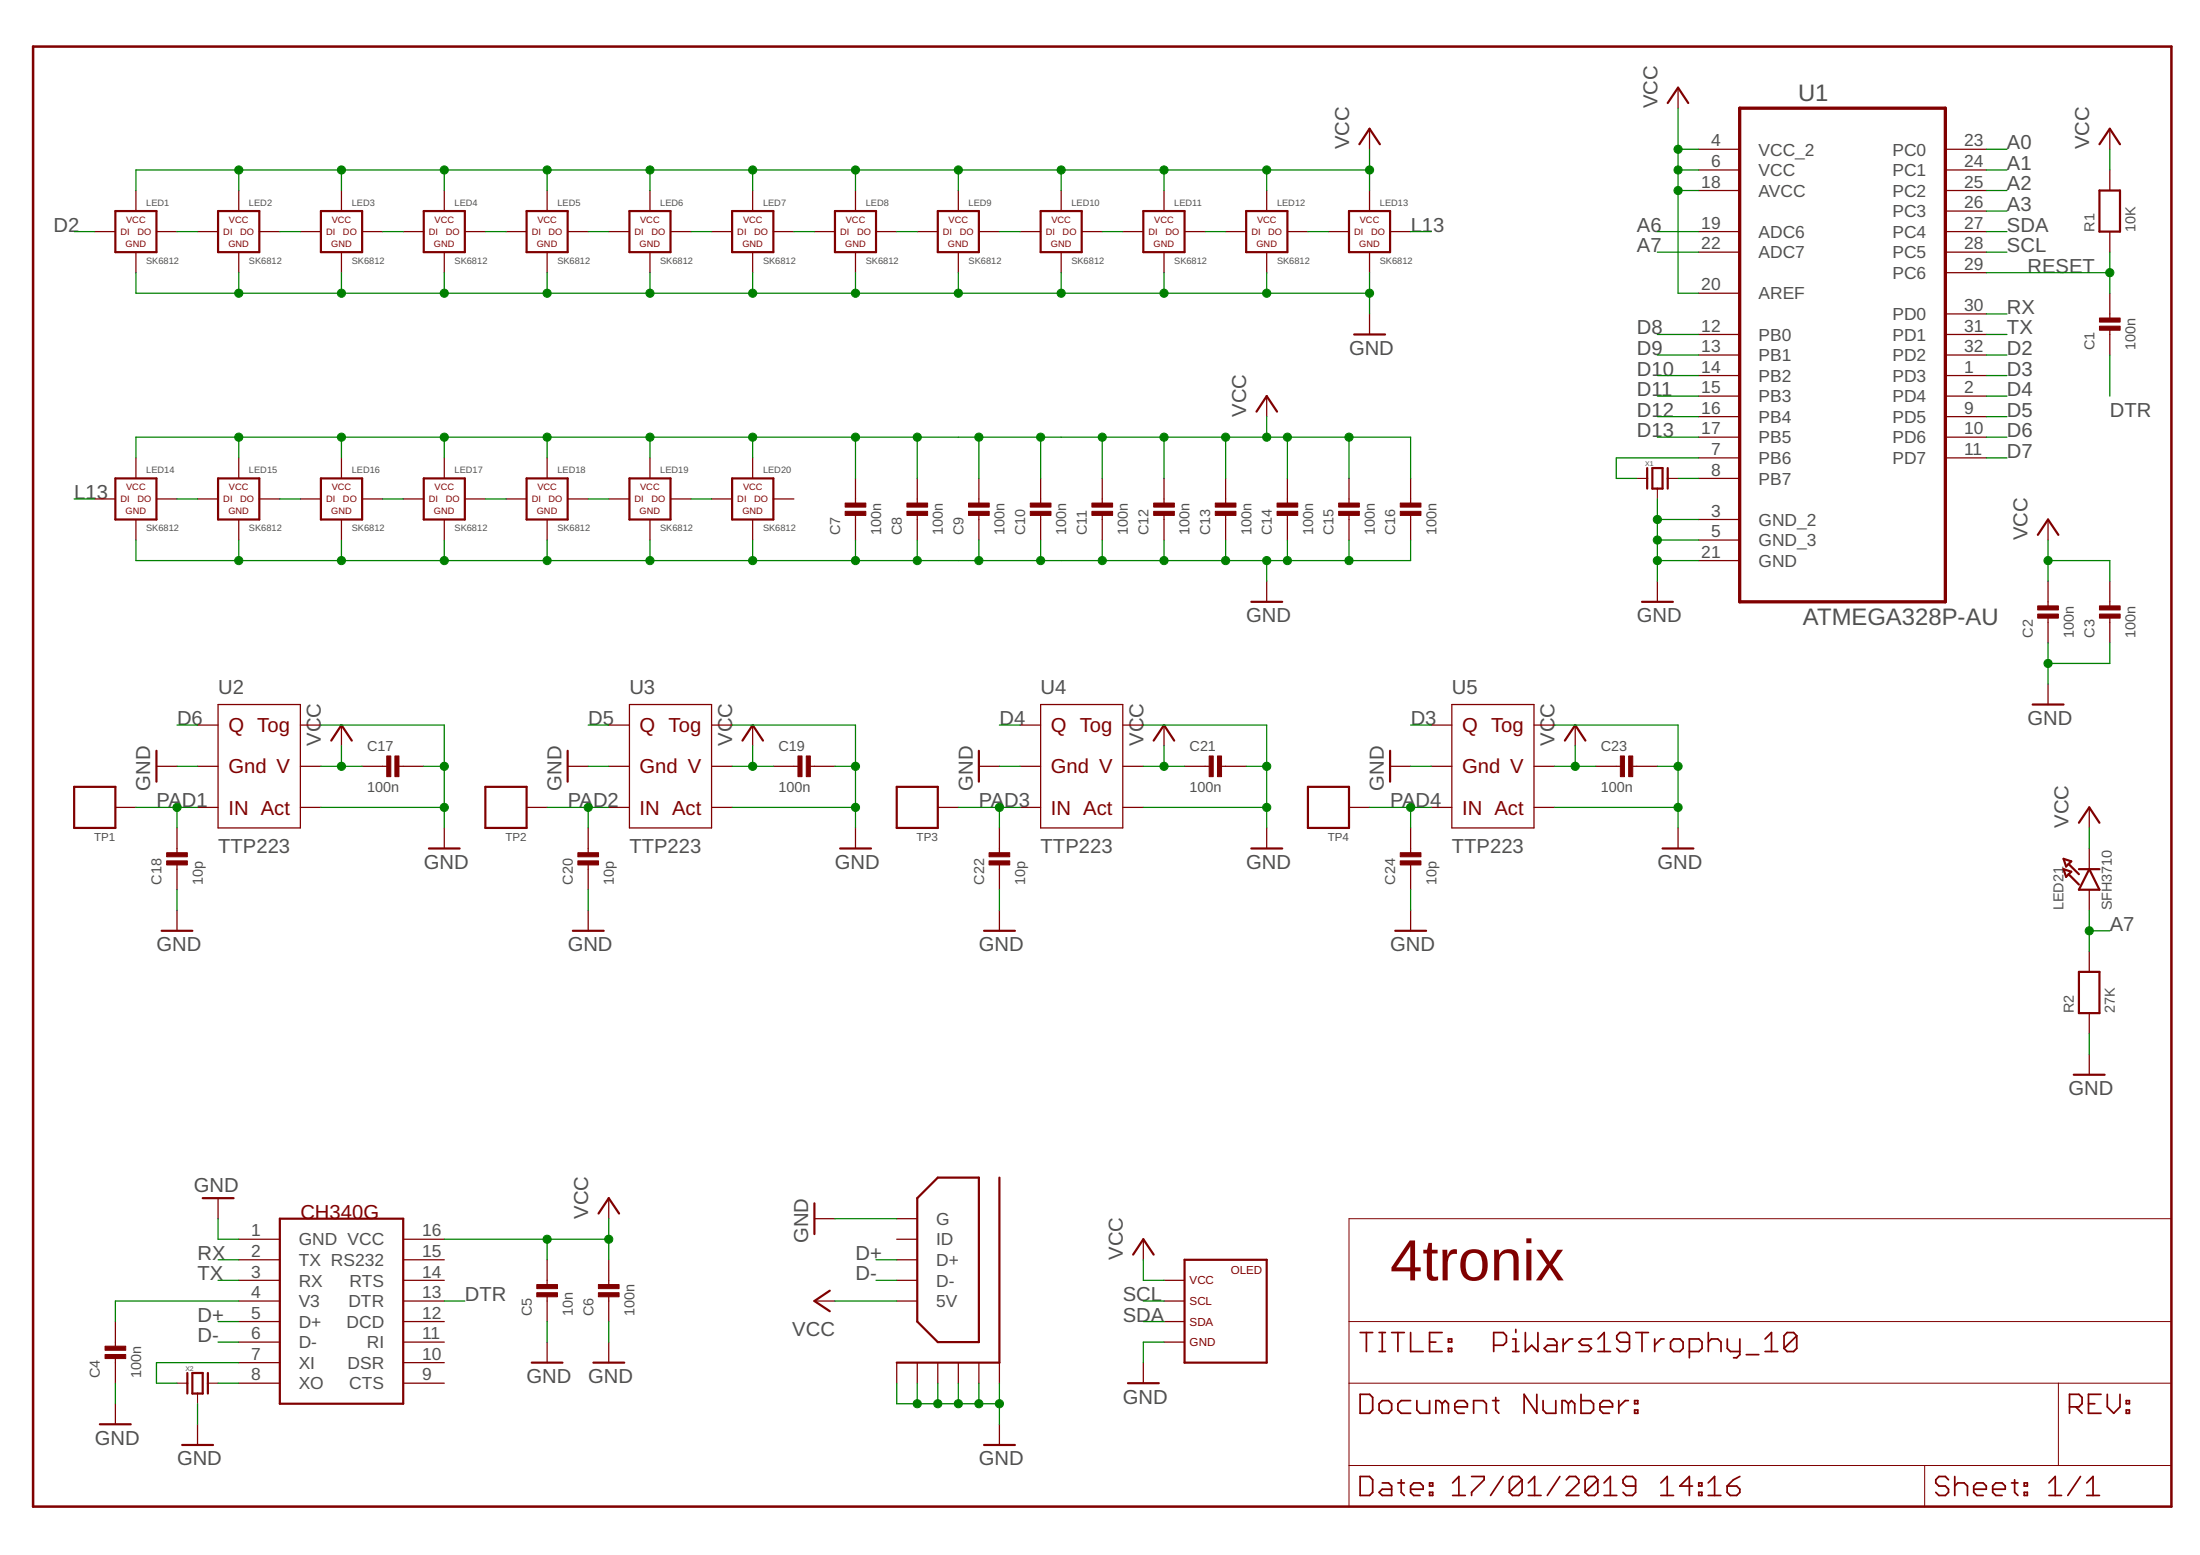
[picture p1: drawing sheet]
<svg xmlns="http://www.w3.org/2000/svg" width="297mm" height="210mm" viewBox="0 0 297 210" stroke-linecap="round" stroke-linejoin="round" font-family="sans-serif">
<path d="M4.5 6.3h288.7v197.1h-288.7z" fill="none" stroke="#800000" stroke-width=".34"/>
<path d="M182.1 164.5h111.1v38.9h-111.1zM182.1 178.4h111.1M182.1 186.7h111.1M182.1 197.8h111.1M259.9 197.8v5.6M277.9 186.7v11.1" fill="none" stroke="#800000" stroke-width=".14"/>
<g fill="none" stroke="#800000" stroke-width=".23">
<path d="M183.6 179.9h1.7M184.5 179.9v2.5M186.2 179.9h.8M186.6 179.9v2.5M187.9 179.9h1.7M188.7 179.9v2.5M190.5 179.9v2.5h1.7M194.7 179.9h-1.7v2.5h1.7M204.7 179.5v.4M206 179.9v2.5l.8-.8 .8 .8v-2.5M220.9 179.9h1.7M221.7 179.9v2.5"/>
<path d="M230.7 179.9v2.5M183.6 188.2h1.3l.4 .4v1.7l-.4 .5h-1.3zM183.6 199.3h1.3l.4 .4v1.7l-.4 .5h-1.3zM186.2 189.5l.4-.4h.9l.4 .4v.8l-.4 .5h-.9l-.4-.5zM186.2 182.4h.8M189.2 199.7v1.7l.4 .5M190.5 189.1h-1.3l-.5 .4v.8l.5 .5h1.3M191.3 189.1v1.2l.4 .5h1.3v-1.7M193 181.2h.9M194.7 189.5l-.4-.4h-.4v1.7M194.7 189.5l.4-.4 .5 .4v1.3M194.7 189.5v1.3"/>
<path d="M195.6 182h.4v.4h-.4zM195.6 180.7h.4v.5h-.4zM196.4 189.9h1.7v-.4l-.4-.4h-.9l-.4 .4v.8l.4 .5h.9M198.7 199.3h1.7v.4l-1.7 1.7v.5M199 190.8v-1.7h1.3l.4 .4v1.3M201.5 189.1h.9M201.7 181.6h1.3l.4-.4v-.9l-.4-.4h-1.3v2.5M202 188.6v1.7l.4 .5M202.9 199.3l-1.6 2.6M204.2 182.4h.9M204.2 180.7h.5v1.7M205.5 199.7v1.7l-.4 .5h-.9l-.4-.5"/>
<path d="M205.5 199.7l-.4-.4h-.9l-.4 .4v1.7M205.5 199.7l-1.7 1.7M207.5 188.2v2.6l-1.7-2.6v2.6M208.3 189.1v1.2l.5 .5h1.3v-1.7M208.9 180.7h.9l.4 .5v1.2h-1.3l-.4-.4 .4-.4h1.3M210.6 199.3l-1.7 2.6M211.1 180.7v1.7M211.5 199.7l.4-.4h.8l.5 .4v.5l-1.7 1.7h1.7M211.8 189.5l-.5-.4h-.4v1.7M211.8 189.5v1.3M211.8 189.5l.4-.4 .4 .4v1.3M212.3 180.7h-.4l-.8 .9"/>
<path d="M213.5 188.2v2.6h1.2l.5-.5v-.8l-.5-.4h-1.2M214.9 180.7h-1.3l-.4 .5 .4 .4h.9l.4 .4-.4 .4h-1.3M215.7 199.7v1.7l-.4 .5h-.8l-.5-.5M215.7 199.7l-.4-.4h-.8l-.5 .4v1.7M215.7 199.7l-1.7 1.7M215.8 182.4h1.6M215.8 180.7l.8-.8v2.5M216 189.9h1.7v-.4l-.4-.4h-.8l-.5 .4v.8l.5 .5h.8M218.6 189.1v1.7M219.9 189.1h-.5l-.8 .8M220 181.2h-1.3l-.4-.5v-.4l.4-.4h.9l.4 .4v1.7l-.4 .4h-.9l-.4-.4M220.7 190.3h.4v.5h-.4z"/>
<path d="M220.7 189.1h.4v.4h-.4zM223.4 180.7v1.7M224.7 180.7h-.4l-.9 .9M225.6 181.2l.4-.5h.8l.4 .5v.8l-.4 .4h-.8l-.4-.4zM228.1 182.4h1.3l.4-.4v-.8l-.4-.5h-1.3v2.6M230.7 181.2l.4-.5h.8l.5 .5v1.2M233.2 180.7v1.3l.4 .4h1.3M234.9 199.3l-.9 .4-.8 .9M234.9 180.7v2.2l-.4 .4h-.4M235.8 182.9h1.7M238.3 182.4h1.7M238.3 180.7l.9-.8v2.5"/>
<path d="M242.6 180.3l-.4-.4h-.9l-.4 .4v1.7M242.6 180.3v1.7l-.4 .4h-.9l-.4-.4M242.6 180.3l-1.7 1.7M263.1 199.7l-.4-.4h-.9l-.4 .4v.5l.4 .4h.9l.4 .4v.4l-.4 .5h-.9l-.4-.5M263.9 199.3v2.6M272 199.7v1.7l.5 .5M279.4 189.9h1.3l.4-.4v-.9l-.4-.4h-1.3v2.6M280.3 189.9l.8 .9M280.9 199.3l-1.7 2.6M282 189.5h.8M283.7 188.2h-1.7v2.6h1.7M284.5 188.2v1.7l.9 .9 .8-.9v-1.7"/>
<path d="M287.1 190.3h.4v.5h-.4zM287.1 189.1h.4v.4h-.4zM186.6 200.2h.9l.4 .4v1.3h-1.3l-.4-.5 .4-.4h1.3M188.7 200.2h.9M190.5 201h1.7v-.4l-.5-.4h-.8l-.4 .4v.8l.4 .5h.8M193 201.4h.4v.5h-.4zM193 200.2h.4v.4h-.4zM196.1 201.9h1.7M196.1 200.2l.9-.9v2.6M206.4 201.9h1.7M206.4 200.2l.8-.9v2.6M216.6 201.9h1.7"/>
<path d="M216.6 200.2l.8-.9v2.6M220.8 200.6h-1.2l-.5-.4v-.5l.5-.4h.8l.4 .4v1.7l-.4 .5h-.8l-.5-.5M224.2 201.9h1.8M224.2 200.2l.9-.9v2.6M228.5 200.6h-1.7l1.3-1.3v2.6M229.4 201.4h.4v.5h-.4zM229.4 200.2h.4v.4h-.4zM230.6 201.9h1.7M230.6 200.2l.9-.9v2.6M233.2 200.6h1.3l.4 .4v.4l-.4 .5h-.9l-.4-.5zM263.9 200.6l.5-.4h.8l.4 .4v1.3M266.5 201h1.7v-.4l-.4-.4h-.9l-.4 .4v.8l.4 .5h.9"/>
<path d="M269 201h1.7v-.4l-.4-.4h-.8l-.5 .4v.8l.5 .5h.8M271.6 200.2h.9M273.3 201.4h.4v.5h-.4zM273.3 200.2h.4v.4h-.4zM276.6 201.9h1.7M276.6 200.2l.9-.9v2.6M281.7 201.9h1.8M281.7 200.2l.9-.9v2.6"/>
</g>
<g fill="none" stroke="#800000" stroke-width=".3">
<path d="M183.5 19.5l1.4-2.1 1.4 2.1M225.2 13.9l1.4-2.1 1.3 2.1M283.5 19.5l1.4-2.1 1.3 2.1M15.6 28.5h5.5v5.5h-5.5zM29.4 28.5h5.6v5.5h-5.6zM43.3 28.5h5.6v5.5h-5.6zM57.2 28.5h5.6v5.5h-5.6zM71.1 28.5h5.5v5.5h-5.5zM85 28.5h5.5v5.5h-5.5zM98.8 28.5h5.6v5.5h-5.6zM112.7 28.5h5.6v5.5h-5.6zM126.6 28.5h5.6v5.5h-5.6z"/>
<path d="M140.5 28.5h5.5v5.5h-5.5zM154.4 28.5h5.5v5.5h-5.5zM168.3 28.5h5.5v5.5h-5.5zM182.1 28.5h5.6v5.5h-5.6zM283.5 25.7h2.7v5.6h-2.7zM169.7 55.6l1.3-2.1 1.4 2.1M182.8 45.1h4.2M15.6 64.6h5.5v5.5h-5.5zM29.4 64.6h5.6v5.5h-5.6zM43.3 64.6h5.6v5.5h-5.6zM57.2 64.6h5.6v5.5h-5.6zM71.1 64.6h5.5v5.5h-5.5z"/>
<path d="M85 64.6h5.5v5.5h-5.5zM98.8 64.6h5.6v5.5h-5.6zM222.4 63.2v2.8M223.1 63.2h1.4v2.8h-1.4zM225.2 63.2v2.8M275.1 72.2l1.4-2.1 1.4 2.1M44.7 100l1.4-2.1 1.4 2.1M100.2 100l1.4-2.1 1.4 2.1M155.8 100l1.4-2.1 1.3 2.1M169 81.2h4.1M211.3 100l1.4-2.1 1.4 2.1M221.7 81.2h4.2"/>
<path d="M274.4 95.1h4.2M10 106.2h5.6v5.6h-5.6zM21.1 101.3v4.2M57.9 114.5h4.2M65.5 106.2h5.6v5.6h-5.6zM76.6 101.3v4.2M113.4 114.5h4.2M121.1 106.2h5.5v5.6h-5.5zM132.2 101.3v4.2M169 114.5h4.1M176.6 106.2h5.5v5.6h-5.5zM187.7 101.3v4.2"/>
<path d="M224.5 114.5h4.1M278.6 117.3l1.1 .4-.7 .7zM278.6 115.9l1.1 .4-.7 .7zM279.3 116.6l1.4 1.4M279.3 118l1.4 1.4M280.7 117.3h2.8M280.7 111.1l1.4-2.1 1.4 2.1M282.1 117.3l1.4 2.8h-2.8zM21.8 125.6h4.2M77.3 125.6h4.2M132.9 125.6h4.1M188.4 125.6h4.2"/>
<path d="M280.7 131.2h2.8v5.6h-2.8zM126.6 159h5.6v22.2h-5.6l-2.8-2.8v-16.7zM134.9 159v24.9h-13.8M280 145.1h4.2M27.4 161.7h4.1M37.8 164.5h16.6v25h-16.6zM80.8 163.8l1.4-2.1 1.4 2.1M110 162.4v4.2M112 174.2l-2 1.4 2 1.4M153 169.4l1.4-2.1 1.4 2.1M159.9 170.1h11.1v13.8h-11.1zM13.5 192.3h4.2"/>
<path d="M24.6 195.1h4.2M25.3 185.3v2.8M26 185.3h1.4v2.8h-1.4zM28.1 185.3v2.8M71.8 183.9h4.1M80.1 183.9h4.2M132.9 195.1h4.1M152.3 186.7h4.2"/>
</g>
<g fill="none" stroke="#800000" stroke-width=".17">
<path d="M184.9 17.4v2.8M226.6 11.8v2.8M284.9 17.4v2.8M12.8 31.3h2.8M18.4 25.7v2.8M18.4 34v2.8M21.1 31.3h2.8M26.7 31.3h2.7M32.2 25.7v2.8M32.2 34v2.8M35 31.3h2.8M40.6 31.3h2.7"/>
<path d="M46.1 25.7v2.8M46.1 34v2.8M48.9 31.3h2.8M54.4 31.3h2.8M60 25.7v2.8M60 34v2.8M62.8 31.3h2.7M68.3 31.3h2.8M73.9 25.7v2.8M73.9 34v2.8M76.6 31.3h2.8M82.2 31.3h2.8"/>
<path d="M87.8 25.7v2.8M87.8 34v2.8M90.5 31.3h2.8M96.1 31.3h2.7M101.6 25.7v2.8M101.6 34v2.8M104.4 31.3h2.8M110 31.3h2.7M115.5 25.7v2.8M115.5 34v2.8M118.3 31.3h2.8M123.8 31.3h2.8"/>
<path d="M129.4 25.7v2.8M129.4 34v2.8M132.2 31.3h2.7M137.7 31.3h2.8M143.3 25.7v2.8M143.3 34v2.8M146 31.3h2.8M151.6 31.3h2.8M157.2 25.7v2.8M157.2 34v2.8M159.9 31.3h2.8M165.5 31.3h2.8"/>
<path d="M171 25.7v2.8M171 34v2.8M173.8 31.3h2.8M179.4 31.3h2.7M184.9 25.7v2.8M184.9 34v2.8M187.7 31.3h2.8M229.3 20.2h5.6M229.3 22.9h5.6M229.3 25.7h5.6M229.3 31.3h5.6M229.3 34h5.6"/>
<path d="M229.3 39.6h5.6M262.7 20.2h5.5M262.7 22.9h5.5M262.7 25.7h5.5M262.7 31.3h5.5M262.7 34h5.5M262.7 28.5h5.5M262.7 36.8h5.5M284.9 22.9v2.8M284.9 31.3v2.7M284.9 39.6v3.3M171 53.5v2.7"/>
<path d="M184.9 42.4v2.7M229.3 45.1h5.6M229.3 47.9h5.6M229.3 50.7h5.6M229.3 53.5h5.6M229.3 56.2h5.6M229.3 59h5.6M262.7 45.1h5.5M262.7 47.9h5.5M262.7 50.7h5.5M262.7 53.5h5.5M262.7 56.2h5.5"/>
<path d="M262.7 59h5.5M262.7 42.4h5.5M284.9 44.6v3.3M12.8 67.4h2.8M18.4 61.8v2.8M18.4 70.1v2.8M21.1 67.4h2.8M26.7 67.4h2.7M32.2 61.8v2.8M32.2 70.1v2.8M35 67.4h2.8M40.6 67.4h2.7"/>
<path d="M46.1 61.8v2.8M46.1 70.1v2.8M48.9 67.4h2.8M54.4 67.4h2.8M60 61.8v2.8M60 70.1v2.8M62.8 67.4h2.7M68.3 67.4h2.8M73.9 61.8v2.8M73.9 70.1v2.8M76.6 67.4h2.8M82.2 67.4h2.8"/>
<path d="M87.8 61.8v2.8M87.8 70.1v2.8M90.5 67.4h2.8M96.1 67.4h2.7M101.6 61.8v2.8M101.6 70.1v2.8M104.4 67.4h2.8M115.5 64.6v3.3M115.5 69.6v3.3M123.8 64.6v3.3M123.8 69.6v3.3M132.2 64.6v3.3"/>
<path d="M132.2 69.6v3.3M140.5 64.6v3.3M140.5 69.6v3.3M148.8 64.6v3.3M148.8 69.6v3.3M157.2 64.6v3.3M157.2 69.6v3.3M165.5 64.6v3.3M165.5 69.6v3.3M171 78.4v2.8M173.8 64.6v3.3M173.8 69.6v3.3"/>
<path d="M182.1 64.6v3.3M182.1 69.6v3.3M190.5 64.6v3.3M190.5 69.6v3.3M223.8 78.4v2.8M229.3 61.8h5.6M229.3 64.6h5.6M229.3 70.1h5.6M229.3 72.9h5.6M229.3 75.7h5.6M262.7 61.8h5.5M276.5 70.1v2.8"/>
<path d="M276.5 78.4v3.4M284.9 78.4v3.4M26.7 97.9h2.7M29.4 95.1h11.2v16.7h-11.2zM40.6 97.9h2.7M46.1 97.9v2.8M82.2 97.9h2.8M85 95.1h11.1v16.7h-11.1zM96.1 97.9h2.7M101.6 97.9v2.8M137.7 97.9h2.8M140.5 95.1h11.1v16.7h-11.1z"/>
<path d="M151.6 97.9h2.8M157.2 97.9v2.8M193.3 97.9h2.7M196 95.1h11.1v16.7h-11.1zM207.1 97.9h2.8M212.7 97.9v2.8M276.5 83.5v3.3M276.5 92.3v2.8M284.9 83.5v3.3M15.6 109h2.8M21.1 103.4h2.8M23.9 111.8v3.3"/>
<path d="M23.9 116.8v3.3M26.7 103.4h2.7M26.7 109h2.7M40.6 103.4h2.7M40.6 109h2.7M48.9 103.4h3.3M53.9 103.4h3.3M60 111.8v2.7M71.1 109h2.8M76.6 103.4h2.8M79.4 111.8v3.3M79.4 116.8v3.3"/>
<path d="M82.2 103.4h2.8M82.2 109h2.8M96.1 103.4h2.7M96.1 109h2.7M104.4 103.4h3.3M109.4 103.4h3.3M115.5 111.8v2.7M126.6 109h2.8M132.2 103.4h2.7M134.9 111.8v3.3M134.9 116.8v3.3M137.7 103.4h2.8"/>
<path d="M137.7 109h2.8M151.6 103.4h2.8M151.6 109h2.8M159.9 103.4h3.4M164.9 103.4h3.4M171 111.8v2.7M182.1 109h2.8M187.7 103.4h2.8M190.5 111.8v3.3M190.5 116.8v3.3M193.3 103.4h2.7M193.3 109h2.7"/>
<path d="M207.1 103.4h2.8M207.1 109h2.8M215.5 103.4h3.3M220.5 103.4h3.3M226.6 111.8v2.7M282.1 109v2.8M282.1 114.5v2.8M23.9 122.9v2.7M79.4 122.9v2.7M134.9 122.9v2.7M190.5 122.9v2.7M282.1 120.1v2.8"/>
<path d="M282.1 128.4v2.8M282.1 136.8v2.7M282.1 142.3v2.8M15.6 178.4v3.3M29.4 161.7v2.8M32.2 178.4h5.6M32.2 175.6h5.6M32.2 167.3h5.6M32.2 170.1h5.6M32.2 172.8h5.6M54.4 178.4h5.6M54.4 175.6h5.6"/>
<path d="M54.4 167.3h5.6M54.4 170.1h5.6M54.4 172.8h5.6M73.9 170.1v3.3M73.9 175v3.4M82.2 161.7v2.8M82.2 170.1v3.3M82.2 175v3.4M110 175.6h2.7M110 164.5h2.7M121.1 175.6h2.7M121.1 167.3h2.7"/>
<path d="M121.1 170.1h2.7M121.1 172.8h2.7M121.1 164.5h2.7M154.4 167.3v2.8M157.2 178.4h2.7M157.2 175.6h2.7M157.2 172.8h2.7M15.6 183.4v3.3M15.6 189.5v2.8M26.7 192.3v2.8M32.2 186.7h5.6M32.2 181.2h5.6"/>
<path d="M32.2 183.9h5.6M54.4 186.7h5.6M54.4 181.2h5.6M54.4 183.9h5.6M73.9 181.2v2.7M82.2 181.2v2.7M121.1 183.9v2.8M123.8 183.9v2.8M126.6 183.9v2.8M129.4 183.9v2.8M132.2 183.9v2.8M134.9 183.9v2.8"/>
<path d="M134.9 192.3v2.8M154.4 183.9v2.8M157.2 181.2h2.7"/>
</g>
<path d="M234.9 14.6h27.8v66.6h-27.8z" fill="none" stroke="#800000" stroke-width=".44"/>
<path d="M221 64.6h1.4M223.8 66v1.4M225.2 64.6h1.4M23.9 186.7h1.4M26.7 188.1v1.4M28.1 186.7h1.3" fill="none" stroke="#800000" stroke-width=".15"/>
<g fill="#800000" stroke="#800000" stroke-width=".14">
<path d="M283.5 44h2.8v.6h-2.8z"/>
<path d="M283.5 42.9h2.8v.6h-2.8z"/>
<path d="M275.1 82.9h2.8v.5h-2.8z"/>
<path d="M275.1 81.8h2.8v.5h-2.8z"/>
<path d="M283.5 82.9h2.8v.5h-2.8z"/>
<path d="M283.5 81.8h2.8v.5h-2.8z"/>
<path d="M14.2 182.8h2.8v.6h-2.8z"/>
<path d="M14.2 181.7h2.8v.6h-2.8z"/>
<path d="M72.5 174.5h2.8v.5h-2.8z"/>
<path d="M72.5 173.4h2.8v.5h-2.8z"/>
<path d="M80.8 174.5h2.8v.5h-2.8z"/>
<path d="M80.8 173.4h2.8v.5h-2.8z"/>
<path d="M114.1 69h2.8v.6h-2.8z"/>
<path d="M114.1 67.9h2.8v.6h-2.8z"/>
<path d="M122.4 69h2.8v.6h-2.8z"/>
<path d="M122.4 67.9h2.8v.6h-2.8z"/>
<path d="M130.8 69h2.8v.6h-2.8z"/>
<path d="M130.8 67.9h2.8v.6h-2.8z"/>
<path d="M139.1 69h2.8v.6h-2.8z"/>
<path d="M139.1 67.9h2.8v.6h-2.8z"/>
<path d="M147.4 69h2.8v.6h-2.8z"/>
<path d="M147.4 67.9h2.8v.6h-2.8z"/>
<path d="M155.8 69h2.8v.6h-2.8z"/>
<path d="M155.8 67.9h2.8v.6h-2.8z"/>
<path d="M164.1 69h2.8v.6h-2.8z"/>
<path d="M164.1 67.9h2.8v.6h-2.8z"/>
<path d="M172.4 69h2.8v.6h-2.8z"/>
<path d="M172.4 67.9h2.8v.6h-2.8z"/>
<path d="M180.7 69h2.8v.6h-2.8z"/>
<path d="M180.7 67.9h2.8v.6h-2.8z"/>
<path d="M189.1 69h2.8v.6h-2.8z"/>
<path d="M189.1 67.9h2.8v.6h-2.8z"/>
<path d="M52.2 102h.6v2.8h-.6z"/>
<path d="M53.3 102h.6v2.8h-.6z"/>
<path d="M22.5 116.2h2.8v.6h-2.8z"/>
<path d="M22.5 115.1h2.8v.6h-2.8z"/>
<path d="M107.7 102h.6v2.8h-.6z"/>
<path d="M108.9 102h.5v2.8h-.5z"/>
<path d="M78 116.2h2.8v.6h-2.8z"/>
<path d="M78 115.1h2.8v.6h-2.8z"/>
<path d="M163.3 102h.5v2.8h-.5z"/>
<path d="M164.4 102h.5v2.8h-.5z"/>
<path d="M133.5 116.2h2.8v.6h-2.8z"/>
<path d="M133.5 115.1h2.8v.6h-2.8z"/>
<path d="M218.8 102h.5v2.8h-.5z"/>
<path d="M219.9 102h.6v2.8h-.6z"/>
<path d="M189.1 116.2h2.8v.6h-2.8z"/>
<path d="M189.1 115.1h2.8v.6h-2.8z"/>
</g>
<g fill="none" stroke="#008000" stroke-width=".17">
<path d="M226.6 14.6v25h2.7M10 31.3h2.8M18.4 36.8v2.8h166.5M23.9 31.3h2.8M32.2 22.9v2.8M32.2 36.8v2.8M37.8 31.3h2.8M46.1 22.9v2.8M46.1 36.8v2.8M51.7 31.3h2.7M60 22.9v2.8M60 36.8v2.8"/>
<path d="M65.5 31.3h2.8M73.9 22.9v2.8M73.9 36.8v2.8M79.4 31.3h2.8M87.8 22.9v2.8M87.8 36.8v2.8M93.3 31.3h2.8M101.6 22.9v2.8M101.6 36.8v2.8M107.2 31.3h2.8M115.5 22.9v2.8M115.5 36.8v2.8"/>
<path d="M121.1 31.3h2.7M129.4 22.9v2.8M129.4 36.8v2.8M134.9 31.3h2.8M143.3 22.9v2.8M143.3 36.8v2.8M148.8 31.3h2.8M157.2 22.9v2.8M157.2 36.8v2.8M162.7 31.3h2.8M171 22.9v2.8M171 36.8v2.8"/>
<path d="M176.6 31.3h2.8M184.9 22.9h-166.5v2.8M184.9 20.2v5.5M184.9 36.8v5.6M190.5 31.3h2.8M223.8 31.3h5.5M223.8 34h5.5M226.6 20.2h2.7M226.6 22.9h2.7M226.6 25.7h2.7M268.2 20.2h2.8M268.2 22.9h2.8"/>
<path d="M268.2 25.7h2.8M268.2 31.3h2.8M268.2 34h2.8M268.2 28.5h2.8M268.2 36.8h16.7M284.9 20.2v2.7M284.9 34v5.6M32.2 59v2.8M46.1 59v2.8M60 59v2.8M73.9 59v2.8M87.8 59v2.8"/>
<path d="M101.6 59v2.8M115.5 59v5.6M123.8 59v5.6M132.2 59v5.6M140.5 59v5.6M148.8 59v5.6M157.2 59v5.6M165.5 59v5.6M171 56.2v2.8M173.8 59v5.6M182.1 59v5.6M223.8 59h5.5"/>
<path d="M223.8 47.9h5.5M223.8 56.2h5.5M223.8 50.7h5.5M223.8 53.5h5.5M223.8 45.1h5.5M268.2 59h2.8M268.2 47.9h2.8M268.2 56.2h2.8M268.2 50.7h2.8M268.2 53.5h2.8M268.2 42.4h2.8M268.2 45.1h2.8"/>
<path d="M284.9 47.9v5.6M10 67.4h2.8M18.4 72.9v2.8h172.1v-2.8M18.4 61.8v-2.8h172.1v5.6M23.9 67.4h2.8M32.2 72.9v2.8M37.8 67.4h2.8M46.1 72.9v2.8M51.7 67.4h2.7M60 72.9v2.8M65.5 67.4h2.8M73.9 72.9v2.8"/>
<path d="M79.4 67.4h2.8M87.8 72.9v2.8M93.3 67.4h2.8M101.6 72.9v2.8M115.5 72.9v2.8M123.8 72.9v2.8M132.2 72.9v2.8M140.5 72.9v2.8M148.8 72.9v2.8M157.2 72.9v2.8M165.5 72.9v2.8M171 75.7v2.7"/>
<path d="M173.8 72.9v2.8M182.1 72.9v2.8M223.8 75.7h5.5M223.8 67.4v11M223.8 70.1h5.5M223.8 72.9h5.5M226.6 64.6h2.7M229.3 61.8h-11.1v2.8h2.8M268.2 61.8h2.8M276.5 75.7h8.4v2.7M276.5 72.9v5.5M23.9 97.9h2.8"/>
<path d="M43.3 97.9h16.7v13.9M79.4 97.9h2.8M98.8 97.9h16.7v13.9M134.9 97.9h2.8M154.4 97.9h16.6v13.9M190.5 97.9h2.8M209.9 97.9h16.7v13.9M276.5 86.8v5.5M284.9 86.8v2.8h-8.4M18.4 109h8.3M23.9 103.4h2.8M23.9 109v2.8"/>
<path d="M43.3 103.4h5.6M43.3 109h16.7M46.1 100.7v2.7M57.2 103.4h2.8M73.9 109h8.3M79.4 103.4h2.8M79.4 109v2.8M98.8 103.4h5.6M98.8 109h16.7M101.6 100.7v2.7M112.7 103.4h2.8M129.4 109h8.3"/>
<path d="M134.9 103.4h2.8M134.9 109v2.8M154.4 103.4h5.5M154.4 109h16.6M157.2 100.7v2.7M168.3 103.4h2.7M184.9 109h8.4M190.5 109v2.8M190.5 103.4h2.8M209.9 103.4h5.6M209.9 109h16.7M212.7 100.7v2.7"/>
<path d="M223.8 103.4h2.8M282.1 111.8v2.7M23.9 120.1v2.8M79.4 120.1v2.8M134.9 120.1v2.8M190.5 120.1v2.8M282.1 122.9v5.5M282.1 139.5v2.8M282.1 125.6h2.8M29.4 164.5v2.8h2.8M29.4 172.8h2.8M29.4 178.4h2.8"/>
<path d="M29.4 170.1h2.8M32.2 175.6h-16.6v2.8M60 167.3h22.2M60 175.6h2.8M73.9 167.3v2.8M73.9 178.4v2.8M82.2 164.5v5.6M82.2 178.4v2.8M112.7 175.6h8.4M112.7 164.5h8.4M118.3 172.8h2.8M118.3 170.1h2.8"/>
<path d="M154.4 175.6h2.8M154.4 170.1v2.7h2.8M154.4 178.4h2.8M15.6 186.7v2.8M26.7 189.5v2.8M29.4 181.2h2.8M29.4 186.7h2.8M32.2 183.9h-11.1v2.8h2.8M121.1 186.7v2.8h13.8M123.8 186.7v2.8M126.6 186.7v2.8M129.4 186.7v2.8"/>
<path d="M132.2 186.7v2.8M134.9 186.7v5.6M157.2 181.2h-2.8v2.7"/>
</g>
<g fill="#008000" stroke="#008000" stroke-width=".14">
<circle cx="226.6" cy="20.2" r=".55"/>
<circle cx="226.6" cy="22.9" r=".55"/>
<circle cx="226.6" cy="25.7" r=".55"/>
<circle cx="276.5" cy="75.7" r=".55"/>
<circle cx="82.2" cy="167.3" r=".55"/>
<circle cx="73.9" cy="167.3" r=".55"/>
<circle cx="157.2" cy="22.9" r=".55"/>
<circle cx="143.3" cy="22.9" r=".55"/>
<circle cx="129.4" cy="22.9" r=".55"/>
<circle cx="115.5" cy="22.9" r=".55"/>
<circle cx="101.6" cy="22.9" r=".55"/>
<circle cx="87.8" cy="22.9" r=".55"/>
<circle cx="73.9" cy="22.9" r=".55"/>
<circle cx="60" cy="22.9" r=".55"/>
<circle cx="46.1" cy="22.9" r=".55"/>
<circle cx="32.2" cy="22.9" r=".55"/>
<circle cx="171" cy="22.9" r=".55"/>
<circle cx="184.9" cy="22.9" r=".55"/>
<circle cx="101.6" cy="59" r=".55"/>
<circle cx="87.8" cy="59" r=".55"/>
<circle cx="73.9" cy="59" r=".55"/>
<circle cx="60" cy="59" r=".55"/>
<circle cx="46.1" cy="59" r=".55"/>
<circle cx="32.2" cy="59" r=".55"/>
<circle cx="171" cy="59" r=".55"/>
<circle cx="182.1" cy="59" r=".55"/>
<circle cx="173.8" cy="59" r=".55"/>
<circle cx="165.5" cy="59" r=".55"/>
<circle cx="157.2" cy="59" r=".55"/>
<circle cx="148.8" cy="59" r=".55"/>
<circle cx="140.5" cy="59" r=".55"/>
<circle cx="132.2" cy="59" r=".55"/>
<circle cx="123.8" cy="59" r=".55"/>
<circle cx="115.5" cy="59" r=".55"/>
<circle cx="46.1" cy="103.4" r=".55"/>
<circle cx="101.6" cy="103.4" r=".55"/>
<circle cx="157.2" cy="103.4" r=".55"/>
<circle cx="212.7" cy="103.4" r=".55"/>
<circle cx="223.8" cy="70.1" r=".55"/>
<circle cx="223.8" cy="72.9" r=".55"/>
<circle cx="223.8" cy="75.7" r=".55"/>
<circle cx="276.5" cy="89.6" r=".55"/>
<circle cx="134.9" cy="189.5" r=".55"/>
<circle cx="123.8" cy="189.5" r=".55"/>
<circle cx="126.6" cy="189.5" r=".55"/>
<circle cx="129.4" cy="189.5" r=".55"/>
<circle cx="132.2" cy="189.5" r=".55"/>
<circle cx="157.2" cy="39.6" r=".55"/>
<circle cx="143.3" cy="39.6" r=".55"/>
<circle cx="129.4" cy="39.6" r=".55"/>
<circle cx="115.5" cy="39.6" r=".55"/>
<circle cx="101.6" cy="39.6" r=".55"/>
<circle cx="87.8" cy="39.6" r=".55"/>
<circle cx="73.9" cy="39.6" r=".55"/>
<circle cx="60" cy="39.6" r=".55"/>
<circle cx="46.1" cy="39.6" r=".55"/>
<circle cx="32.2" cy="39.6" r=".55"/>
<circle cx="171" cy="39.6" r=".55"/>
<circle cx="184.9" cy="39.6" r=".55"/>
<circle cx="101.6" cy="75.7" r=".55"/>
<circle cx="87.8" cy="75.7" r=".55"/>
<circle cx="73.9" cy="75.7" r=".55"/>
<circle cx="60" cy="75.7" r=".55"/>
<circle cx="46.1" cy="75.7" r=".55"/>
<circle cx="32.2" cy="75.7" r=".55"/>
<circle cx="171" cy="75.7" r=".55"/>
<circle cx="115.5" cy="75.7" r=".55"/>
<circle cx="123.8" cy="75.7" r=".55"/>
<circle cx="132.2" cy="75.7" r=".55"/>
<circle cx="140.5" cy="75.7" r=".55"/>
<circle cx="148.8" cy="75.7" r=".55"/>
<circle cx="157.2" cy="75.7" r=".55"/>
<circle cx="165.5" cy="75.7" r=".55"/>
<circle cx="173.8" cy="75.7" r=".55"/>
<circle cx="182.1" cy="75.7" r=".55"/>
<circle cx="60" cy="109" r=".55"/>
<circle cx="60" cy="103.4" r=".55"/>
<circle cx="115.5" cy="109" r=".55"/>
<circle cx="115.5" cy="103.4" r=".55"/>
<circle cx="171" cy="109" r=".55"/>
<circle cx="171" cy="103.4" r=".55"/>
<circle cx="226.6" cy="109" r=".55"/>
<circle cx="226.6" cy="103.4" r=".55"/>
<circle cx="282.1" cy="125.6" r=".55"/>
<circle cx="284.9" cy="36.8" r=".55"/>
<circle cx="23.9" cy="109" r=".55"/>
<circle cx="79.4" cy="109" r=".55"/>
<circle cx="134.9" cy="109" r=".55"/>
<circle cx="190.5" cy="109" r=".55"/>
</g>
<text font-size="7.8" fill="#800000" x="187.7" y="172.8">4tronix</text>
<g font-size="3.2" fill="#505050">
<text x="242.8" y="13.6">U1</text>
<text x="243.4" y="84.4">ATMEGA328P-AU</text>
</g>
<g font-size="2.7" fill="#505050">
<text x="223.8" y="14.6" transform="rotate(-90 223.8 14.6)">VCC</text>
<text x="182.1" y="20.2" transform="rotate(-90 182.1 20.2)">VCC</text>
<text x="271" y="20.2">A0</text>
<text x="271" y="22.9">A1</text>
<text x="282.1" y="20.2" transform="rotate(-90 282.1 20.2)">VCC</text>
<text x="271" y="25.7">A2</text>
<text x="271" y="28.5">A3</text>
<text x="7.2" y="31.3">D2</text>
<text x="190.5" y="31.3">L13</text>
<text x="221" y="31.3">A6</text>
<text x="221" y="34">A7</text>
<text x="271" y="31.3">SDA</text>
<text x="271" y="34">SCL</text>
<text x="273.8" y="36.8">RESET</text>
<text x="182.1" y="47.9">GND</text>
<text x="221" y="47.9">D9</text>
<text x="221" y="45.1">D8</text>
<text x="271" y="47.9">D2</text>
<text x="271" y="42.4">RX</text>
<text x="271" y="45.1">TX</text>
<text x="221" y="53.5">D11</text>
<text x="221" y="50.7">D10</text>
<text x="271" y="50.7">D3</text>
<text x="271" y="53.5">D4</text>
<text x="168.3" y="56.2" transform="rotate(-90 168.3 56.2)">VCC</text>
<text x="221" y="56.2">D12</text>
<text x="221" y="59">D13</text>
<text x="271" y="56.2">D5</text>
<text x="271" y="59">D6</text>
<text x="284.9" y="56.2">DTR</text>
<text x="271" y="61.8">D7</text>
<text x="10" y="67.4">L13</text>
<text x="273.8" y="72.9" transform="rotate(-90 273.8 72.9)">VCC</text>
<text x="168.3" y="84">GND</text>
<text x="221" y="84">GND</text>
<text x="29.5" y="93.7">U2</text>
<text x="85" y="93.7">U3</text>
<text x="140.5" y="93.7">U4</text>
<text x="196" y="93.7">U5</text>
<text x="23.9" y="97.9">D6</text>
<text x="43.3" y="100.7" transform="rotate(-90 43.3 100.7)">VCC</text>
<text x="79.4" y="97.9">D5</text>
<text x="98.9" y="100.7" transform="rotate(-90 98.9 100.7)">VCC</text>
<text x="134.9" y="97.9">D4</text>
<text x="154.4" y="100.7" transform="rotate(-90 154.4 100.7)">VCC</text>
<text x="190.5" y="97.9">D3</text>
<text x="209.9" y="100.7" transform="rotate(-90 209.9 100.7)">VCC</text>
<text x="273.8" y="97.9">GND</text>
<text x="20.3" y="106.7" transform="rotate(-90 20.3 106.7)">GND</text>
<text x="75.8" y="106.7" transform="rotate(-90 75.8 106.7)">GND</text>
<text x="131.3" y="106.7" transform="rotate(-90 131.3 106.7)">GND</text>
<text x="186.9" y="106.7" transform="rotate(-90 186.9 106.7)">GND</text>
<text x="21.1" y="109">PA</text>
<text x="24.6" y="109">D1</text>
<text x="76.6" y="109">PA</text>
<text x="80.1" y="109">D2</text>
<text x="132.2" y="109">PA</text>
<text x="135.6" y="109">D3</text>
<text x="187.7" y="109">PA</text>
<text x="191.1" y="109">D4</text>
<text x="279.3" y="111.8" transform="rotate(-90 279.3 111.8)">VCC</text>
<text x="29.5" y="115.1">TTP223</text>
<text x="57.2" y="117.3">GND</text>
<text x="85" y="115.1">TTP223</text>
<text x="112.7" y="117.3">GND</text>
<text x="140.5" y="115.1">TTP223</text>
<text x="168.3" y="117.3">GND</text>
<text x="196" y="115.1">TTP223</text>
<text x="223.8" y="117.3">GND</text>
<text x="284.9" y="125.6">A7</text>
<text x="21.1" y="128.4">GND</text>
<text x="76.6" y="128.4">GND</text>
<text x="132.2" y="128.4">GND</text>
<text x="187.7" y="128.4">GND</text>
<text x="279.3" y="147.9">GND</text>
<text x="26.2" y="160.9">GND</text>
<text x="79.4" y="164.5" transform="rotate(-90 79.4 164.5)">VCC</text>
<text x="109.1" y="167.8" transform="rotate(-90 109.1 167.8)">GND</text>
<text x="26.7" y="170.1">RX</text>
<text x="26.7" y="172.8">TX</text>
<text x="115.5" y="170.1">D+</text>
<text x="115.5" y="172.8">D-</text>
<text x="151.6" y="170.1" transform="rotate(-90 151.6 170.1)">VCC</text>
<text x="26.7" y="178.4">D+</text>
<text x="62.8" y="175.6">DTR</text>
<text x="151.6" y="178.4">SDA</text>
<text x="151.6" y="175.6">SCL</text>
<text x="26.7" y="181.2">D-</text>
<text x="107" y="180.3">VCC</text>
<text x="71.1" y="186.7">GND</text>
<text x="79.4" y="186.7">GND</text>
<text x="151.6" y="189.5">GND</text>
<text x="12.8" y="195">GND</text>
<text x="23.9" y="197.8">GND</text>
<text x="132.2" y="197.8">GND</text>
</g>
<g font-size="2.7" fill="#800000">
<text x="30.8" y="98.9">Q Tog</text>
<text x="86.4" y="98.9">Q Tog</text>
<text x="141.9" y="98.9">Q Tog</text>
<text x="197.4" y="98.9">Q Tog</text>
<text x="30.8" y="104.4">Gnd V</text>
<text x="86.4" y="104.4">Gnd V</text>
<text x="141.9" y="104.4">Gnd V</text>
<text x="197.4" y="104.4">Gnd V</text>
<text x="30.8" y="110">IN Act</text>
<text x="86.4" y="110">IN Act</text>
<text x="141.9" y="110">IN Act</text>
<text x="197.4" y="110">IN Act</text>
<text x="40.6" y="164.5">CH340G</text>
</g>
<g font-size="2.3" fill="#505050">
<text x="231" y="19.8">4</text>
<text x="231" y="22.5">6</text>
<text x="237.4" y="21">VCC_2</text>
<text x="237.4" y="23.8">VCC</text>
<text x="255.5" y="21">PC0</text>
<text x="255.5" y="23.8">PC1</text>
<text x="265.2" y="19.8">23</text>
<text x="265.2" y="22.5">24</text>
<text x="229.7" y="25.3">18</text>
<text x="237.4" y="26.5">AVCC</text>
<text x="255.5" y="26.6">PC2</text>
<text x="255.5" y="29.3">PC3</text>
<text x="265.2" y="25.3">25</text>
<text x="265.2" y="28.1">26</text>
<text x="229.7" y="30.9">19</text>
<text x="229.7" y="33.7">22</text>
<text x="237.4" y="32.1">ADC6</text>
<text x="237.4" y="34.9">ADC7</text>
<text x="255.5" y="32.1">PC4</text>
<text x="255.5" y="34.9">PC5</text>
<text x="265.2" y="30.9">27</text>
<text x="265.2" y="33.7">28</text>
<text x="229.7" y="39.2">20</text>
<text x="237.4" y="40.4">AREF</text>
<text x="255.5" y="37.7">PC6</text>
<text x="265.2" y="36.4">29</text>
<text x="265.2" y="42">30</text>
<text x="229.7" y="44.8">12</text>
<text x="229.7" y="47.5">13</text>
<text x="237.4" y="46">PB0</text>
<text x="255.5" y="43.2">PD0</text>
<text x="255.5" y="46">PD1</text>
<text x="265.2" y="44.8">31</text>
<text x="265.2" y="47.5">32</text>
<text x="229.7" y="50.3">14</text>
<text x="229.7" y="53.1">15</text>
<text x="237.4" y="48.8">PB1</text>
<text x="237.4" y="51.5">PB2</text>
<text x="255.5" y="48.8">PD2</text>
<text x="255.5" y="51.5">PD3</text>
<text x="265.2" y="50.3">1</text>
<text x="265.2" y="53.1">2</text>
<text x="229.7" y="55.9">16</text>
<text x="229.7" y="58.6">17</text>
<text x="237.4" y="54.3">PB3</text>
<text x="237.4" y="57.1">PB4</text>
<text x="237.4" y="59.9">PB5</text>
<text x="255.5" y="54.3">PD4</text>
<text x="255.5" y="57.1">PD5</text>
<text x="255.5" y="59.9">PD6</text>
<text x="265.2" y="55.9">9</text>
<text x="265.2" y="58.6">10</text>
<text x="231" y="61.4">7</text>
<text x="231" y="64.2">8</text>
<text x="237.4" y="62.6">PB6</text>
<text x="237.4" y="65.4">PB7</text>
<text x="255.5" y="62.6">PD7</text>
<text x="265.2" y="61.4">11</text>
<text x="231" y="69.7">3</text>
<text x="237.4" y="71">GND_2</text>
<text x="229.7" y="75.3">21</text>
<text x="231" y="72.5">5</text>
<text x="237.4" y="73.7">GND_3</text>
<text x="237.4" y="76.5">GND</text>
<text x="33.9" y="166.9">1</text>
<text x="57" y="166.9">16</text>
<text x="126.4" y="165.3">G</text>
<text x="33.9" y="172.4">3</text>
<text x="33.9" y="169.7">2</text>
<text x="40.3" y="168.1">GND VCC</text>
<text x="40.3" y="173.7">RX</text>
<text x="40.3" y="170.9">TX RS232</text>
<text x="47.2" y="173.7">RTS</text>
<text x="57" y="169.7">15</text>
<text x="57" y="172.4">14</text>
<text x="126.4" y="168.1">ID</text>
<text x="126.4" y="170.9">D+</text>
<text x="126.4" y="173.7">D-</text>
<text x="33.9" y="178">5</text>
<text x="33.9" y="175.2">4</text>
<text x="40.3" y="179.2">D+</text>
<text x="40.3" y="176.4">V3</text>
<text x="46.8" y="179.2">DCD</text>
<text x="47" y="176.4">DTR</text>
<text x="57" y="178">12</text>
<text x="57" y="175.2">13</text>
<text x="126.4" y="176.4">5V</text>
<text x="33.9" y="180.8">6</text>
<text x="33.9" y="183.5">7</text>
<text x="40.3" y="182">D-</text>
<text x="40.3" y="184.8">XI</text>
<text x="46.9" y="184.8">DSR</text>
<text x="49.5" y="182">RI</text>
<text x="57" y="183.5">10</text>
<text x="57" y="180.8">11</text>
<text x="33.9" y="186.3">8</text>
<text x="40.3" y="187.5">XO</text>
<text x="47.2" y="187.6">CTS</text>
<text x="57" y="186.3">9</text>
</g>
<g font-size="1.9" fill="#505050">
<text x="282.8" y="31.3" transform="rotate(-90 282.8 31.3)">R1</text>
<text x="288.3" y="31.3" transform="rotate(-90 288.3 31.3)">10K</text>
<text x="282.8" y="47.2" transform="rotate(-90 282.8 47.2)">C1</text>
<text x="288.3" y="47.2" transform="rotate(-90 288.3 47.2)">100n</text>
<text x="113.4" y="72.2" transform="rotate(-90 113.4 72.2)">C7</text>
<text x="119" y="72.2" transform="rotate(-90 119 72.2)">100n</text>
<text x="121.8" y="72.2" transform="rotate(-90 121.8 72.2)">C8</text>
<text x="127.3" y="72.2" transform="rotate(-90 127.3 72.2)">100n</text>
<text x="130.1" y="72.2" transform="rotate(-90 130.1 72.2)">C9</text>
<text x="135.6" y="72.2" transform="rotate(-90 135.6 72.2)">100n</text>
<text x="138.4" y="72.2" transform="rotate(-90 138.4 72.2)">C10</text>
<text x="144" y="72.2" transform="rotate(-90 144 72.2)">100n</text>
<text x="146.7" y="72.2" transform="rotate(-90 146.7 72.2)">C11</text>
<text x="152.3" y="72.2" transform="rotate(-90 152.3 72.2)">100n</text>
<text x="155.1" y="72.2" transform="rotate(-90 155.1 72.2)">C12</text>
<text x="160.6" y="72.2" transform="rotate(-90 160.6 72.2)">100n</text>
<text x="163.4" y="72.2" transform="rotate(-90 163.4 72.2)">C13</text>
<text x="169" y="72.2" transform="rotate(-90 169 72.2)">100n</text>
<text x="171.7" y="72.2" transform="rotate(-90 171.7 72.2)">C14</text>
<text x="177.3" y="72.2" transform="rotate(-90 177.3 72.2)">100n</text>
<text x="180.1" y="72.2" transform="rotate(-90 180.1 72.2)">C15</text>
<text x="185.6" y="72.2" transform="rotate(-90 185.6 72.2)">100n</text>
<text x="188.4" y="72.2" transform="rotate(-90 188.4 72.2)">C16</text>
<text x="193.9" y="72.2" transform="rotate(-90 193.9 72.2)">100n</text>
<text x="274.4" y="86.1" transform="rotate(-90 274.4 86.1)">C2</text>
<text x="280" y="86.1" transform="rotate(-90 280 86.1)">100n</text>
<text x="282.8" y="86.1" transform="rotate(-90 282.8 86.1)">C3</text>
<text x="288.3" y="86.1" transform="rotate(-90 288.3 86.1)">100n</text>
<text x="49.6" y="101.4">C17</text>
<text x="105.1" y="101.4">C19</text>
<text x="160.6" y="101.4">C21</text>
<text x="216.1" y="101.4">C23</text>
<text x="49.6" y="106.9">100n</text>
<text x="105.1" y="106.9">100n</text>
<text x="160.6" y="106.9">100n</text>
<text x="216.1" y="106.9">100n</text>
<text x="21.8" y="119.4" transform="rotate(-90 21.8 119.4)">C18</text>
<text x="27.4" y="119.4" transform="rotate(-90 27.4 119.4)">10p</text>
<text x="77.3" y="119.4" transform="rotate(-90 77.3 119.4)">C20</text>
<text x="82.9" y="119.4" transform="rotate(-90 82.9 119.4)">10p</text>
<text x="132.9" y="119.4" transform="rotate(-90 132.9 119.4)">C22</text>
<text x="138.4" y="119.4" transform="rotate(-90 138.4 119.4)">10p</text>
<text x="188.4" y="119.4" transform="rotate(-90 188.4 119.4)">C24</text>
<text x="193.9" y="119.4" transform="rotate(-90 193.9 119.4)">10p</text>
<text x="278.6" y="122.9" transform="rotate(-90 278.6 122.9)">LED21</text>
<text x="285.1" y="122.9" transform="rotate(-90 285.1 122.9)">SFH3710</text>
<text x="280" y="136.7" transform="rotate(-90 280 136.7)">R2</text>
<text x="285.6" y="136.7" transform="rotate(-90 285.6 136.7)">27K</text>
<text x="71.8" y="177.7" transform="rotate(-90 71.8 177.7)">C5</text>
<text x="77.3" y="177.7" transform="rotate(-90 77.3 177.7)">10n</text>
<text x="80.1" y="177.7" transform="rotate(-90 80.1 177.7)">C6</text>
<text x="85.7" y="177.7" transform="rotate(-90 85.7 177.7)">100n</text>
<text x="13.5" y="186" transform="rotate(-90 13.5 186)">C4</text>
<text x="19" y="186" transform="rotate(-90 19 186)">100n</text>
</g>
<g font-size="1.6" fill="#505050">
<text x="12.7" y="113.6">TP1</text>
<text x="68.2" y="113.6">TP2</text>
<text x="123.8" y="113.6">TP3</text>
<text x="179.3" y="113.6">TP4</text>
</g>
<g font-size="1.6" fill="#800000">
<text x="160.6" y="173.4">VCC</text>
<text x="166.2" y="172">OLED</text>
<text x="160.6" y="176.2">SCL</text>
<text x="160.6" y="178.9">SDA</text>
<text x="160.6" y="181.7">GND</text>
</g>
<g font-size="1.2" fill="#505050">
<text x="19.7" y="27.8">LED1</text>
<text x="33.6" y="27.8">LED2</text>
<text x="47.5" y="27.8">LED3</text>
<text x="61.4" y="27.8">LED4</text>
<text x="75.3" y="27.8">LED5</text>
<text x="89.1" y="27.8">LED6</text>
<text x="103" y="27.8">LED7</text>
<text x="116.9" y="27.8">LED8</text>
<text x="130.8" y="27.8">LED9</text>
<text x="144.7" y="27.8">LED10</text>
<text x="158.5" y="27.8">LED11</text>
<text x="172.4" y="27.8">LED12</text>
<text x="186.3" y="27.8">LED13</text>
<text x="19.7" y="35.6">SK6812</text>
<text x="33.6" y="35.6">SK6812</text>
<text x="47.5" y="35.6">SK6812</text>
<text x="61.4" y="35.6">SK6812</text>
<text x="75.3" y="35.6">SK6812</text>
<text x="89.1" y="35.6">SK6812</text>
<text x="103" y="35.6">SK6812</text>
<text x="116.9" y="35.6">SK6812</text>
<text x="130.8" y="35.6">SK6812</text>
<text x="144.7" y="35.6">SK6812</text>
<text x="158.5" y="35.6">SK6812</text>
<text x="172.4" y="35.6">SK6812</text>
<text x="186.3" y="35.6">SK6812</text>
<text x="19.7" y="63.9">LED14</text>
<text x="33.6" y="63.9">LED15</text>
<text x="47.5" y="63.9">LED16</text>
<text x="61.4" y="63.9">LED17</text>
<text x="75.3" y="63.9">LED18</text>
<text x="89.1" y="63.9">LED19</text>
<text x="103" y="63.9">LED20</text>
<text x="19.7" y="71.7">SK6812</text>
<text x="33.6" y="71.7">SK6812</text>
<text x="47.5" y="71.7">SK6812</text>
<text x="61.4" y="71.7">SK6812</text>
<text x="75.3" y="71.7">SK6812</text>
<text x="89.1" y="71.7">SK6812</text>
<text x="103" y="71.7">SK6812</text>
</g>
<g font-size="1.2" fill="#800000">
<text x="16.3" y="31.7">DI</text>
<text x="16.9" y="33.3">GND</text>
<text x="17" y="30.1">VCC</text>
<text x="18.5" y="31.7">DO</text>
<text x="30.1" y="31.7">DI</text>
<text x="30.8" y="33.3">GND</text>
<text x="30.9" y="30.1">VCC</text>
<text x="32.4" y="31.7">DO</text>
<text x="44" y="31.7">DI</text>
<text x="44.7" y="33.3">GND</text>
<text x="44.8" y="30.1">VCC</text>
<text x="46.3" y="31.7">DO</text>
<text x="57.9" y="31.7">DI</text>
<text x="58.6" y="33.3">GND</text>
<text x="58.7" y="30.1">VCC</text>
<text x="60.2" y="31.7">DO</text>
<text x="71.8" y="31.7">DI</text>
<text x="72.5" y="33.3">GND</text>
<text x="72.6" y="30.1">VCC</text>
<text x="74.1" y="31.7">DO</text>
<text x="85.7" y="31.7">DI</text>
<text x="86.4" y="33.3">GND</text>
<text x="86.4" y="30.1">VCC</text>
<text x="87.9" y="31.7">DO</text>
<text x="99.5" y="31.7">DI</text>
<text x="100.2" y="33.3">GND</text>
<text x="100.3" y="30.1">VCC</text>
<text x="101.8" y="31.7">DO</text>
<text x="113.4" y="31.7">DI</text>
<text x="114.1" y="33.3">GND</text>
<text x="114.2" y="30.1">VCC</text>
<text x="115.7" y="31.7">DO</text>
<text x="127.3" y="31.7">DI</text>
<text x="128" y="33.3">GND</text>
<text x="128.1" y="30.1">VCC</text>
<text x="129.6" y="31.7">DO</text>
<text x="141.2" y="31.7">DI</text>
<text x="141.9" y="33.3">GND</text>
<text x="142" y="30.1">VCC</text>
<text x="143.5" y="31.7">DO</text>
<text x="155.1" y="31.7">DI</text>
<text x="155.8" y="33.3">GND</text>
<text x="155.8" y="30.1">VCC</text>
<text x="157.4" y="31.7">DO</text>
<text x="169" y="31.7">DI</text>
<text x="169.6" y="33.3">GND</text>
<text x="169.7" y="30.1">VCC</text>
<text x="171.2" y="31.7">DO</text>
<text x="182.8" y="31.7">DI</text>
<text x="183.5" y="33.3">GND</text>
<text x="183.6" y="30.1">VCC</text>
<text x="185.1" y="31.7">DO</text>
<text x="16.3" y="67.8">DI</text>
<text x="16.9" y="69.4">GND</text>
<text x="17" y="66.2">VCC</text>
<text x="18.5" y="67.8">DO</text>
<text x="30.1" y="67.8">DI</text>
<text x="30.8" y="69.4">GND</text>
<text x="30.9" y="66.2">VCC</text>
<text x="32.4" y="67.8">DO</text>
<text x="44" y="67.8">DI</text>
<text x="44.7" y="69.4">GND</text>
<text x="44.8" y="66.2">VCC</text>
<text x="46.3" y="67.8">DO</text>
<text x="57.9" y="67.8">DI</text>
<text x="58.6" y="69.4">GND</text>
<text x="58.7" y="66.2">VCC</text>
<text x="60.2" y="67.8">DO</text>
<text x="71.8" y="67.8">DI</text>
<text x="72.5" y="69.4">GND</text>
<text x="72.6" y="66.2">VCC</text>
<text x="74.1" y="67.8">DO</text>
<text x="85.7" y="67.8">DI</text>
<text x="86.4" y="69.4">GND</text>
<text x="86.4" y="66.2">VCC</text>
<text x="87.9" y="67.8">DO</text>
<text x="99.5" y="67.8">DI</text>
<text x="100.2" y="69.4">GND</text>
<text x="100.3" y="66.2">VCC</text>
<text x="101.8" y="67.8">DO</text>
</g>
<g font-size=".9" fill="#505050">
<text x="222.1" y="62.9">X1</text>
<text x="25" y="185.1">X2</text>
</g>
</svg>
